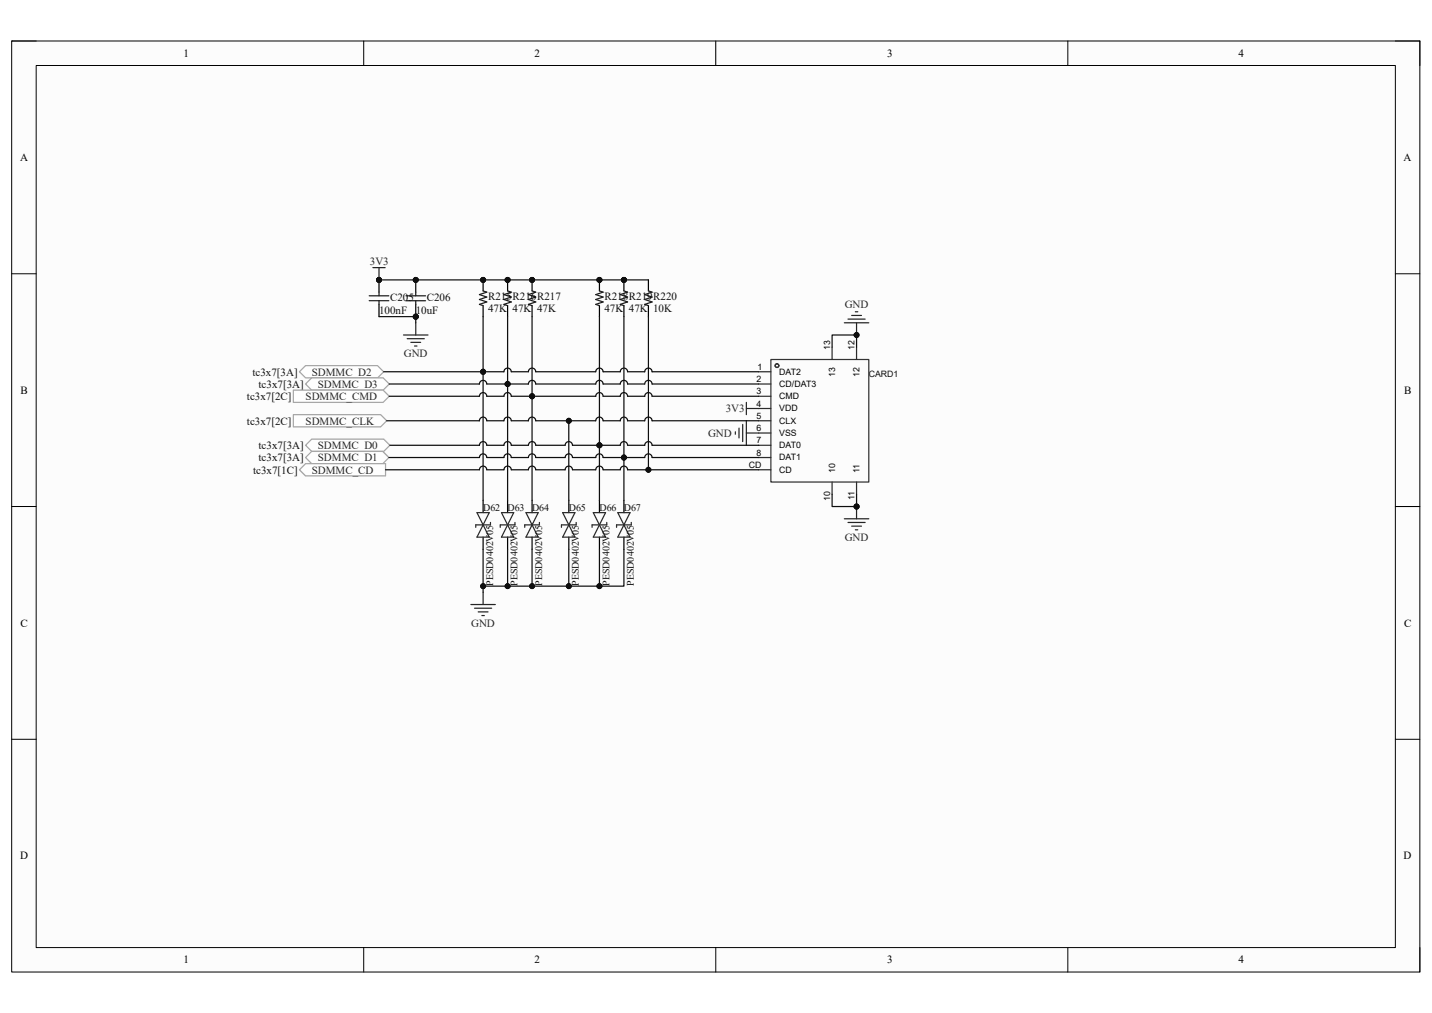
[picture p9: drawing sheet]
<svg xmlns="http://www.w3.org/2000/svg" width="297mm" height="210mm" viewBox="0 0 297 210" stroke-linecap="round" stroke-linejoin="round" font-family="sans-serif">
<path d="M2.4 8.5h292.1v193h-292.1z" fill-rule="evenodd" fill="#fcfcfc"/>
<path d="M2.4 8.5h292.1v193h-292.1z" fill="none" stroke="#000" stroke-width=".21"/>
<path d="M7.5 13.6h281.9v182.8h-281.9z" fill-rule="evenodd" fill="#fcfcfc"/>
<g fill="none" stroke="#000" stroke-width=".21">
<path d="M2.4 8.5h5.1M7.5 13.6h281.9v182.8h-281.9zM75.4 8.5v5.1M148.4 8.5v5.1M221.5 8.5v5.1M289.4 8.5h5.1v5.1M2.4 56.8h5.1M289.4 56.8h5.1M2.4 105h5.1M289.4 105h5.1M2.4 153.3h5.1M289.4 153.3h5.1"/>
<path d="M75.4 196.4v5.1M148.5 196.4v5.1M221.5 196.4v5.1M294.5 196.4v5.1"/>
</g>
<g fill="none" stroke="#303030" stroke-width=".25">
<path d="M159.9 74.5h20.3v25.4h-20.3z"/>
<circle cx="161.1" cy="75.8" r=".38"/>
</g>
<g fill="none" stroke="#292929" stroke-width=".25">
<path d="M157.3 77.1h2.6M157.3 79.6h2.6M172.6 72v2.5M177.7 72v2.5M157.3 82.1h2.6M157.3 84.7h2.6M157.3 87.2h2.6M157.3 89.8h2.6M157.3 92.3h2.6M157.3 94.8h2.6M157.3 97.4h2.6M172.6 99.9v2.6"/>
<path d="M177.7 99.9v2.6"/>
</g>
<path d="M175.1 107.5h5.1M175.9 108.3h3.5M176.6 109.1h2.1M177.4 109.8h.5M177.7 105v2.5" fill="none" stroke="#262626" stroke-width=".25"/>
<circle cx="177.7" cy="105" r=".51" fill="#0e0e0e"/>
<circle cx="177.7" cy="105" r=".51" fill="none" stroke="#0e0e0e" stroke-width=".21"/>
<path d="M175.1 66.9h5.1M175.9 66.2h3.5M176.6 65.4h2.1M177.4 64.6h.5M177.7 66.9v2.5" fill="none" stroke="#262626" stroke-width=".25"/>
<circle cx="177.7" cy="69.4" r=".51" fill="#0e0e0e"/>
<circle cx="177.7" cy="69.4" r=".51" fill="none" stroke="#0e0e0e" stroke-width=".21"/>
<path d="M152.5 89.5v.5M153.3 88.8v2M154 88v3.5M154.8 87.2v5.1M154.8 89.8h2.5" fill="none" stroke="#262626" stroke-width=".25"/>
<circle cx="110.4" cy="58" r=".51" fill="#0e0e0e"/>
<circle cx="110.4" cy="58" r=".51" fill="none" stroke="#0e0e0e" stroke-width=".21"/>
<path d="M110.4 58v2.3" fill="none" stroke="#000" stroke-width=".25"/>
<circle cx="110.4" cy="58" r=".51" fill="#0e0e0e"/>
<circle cx="110.4" cy="58" r=".51" fill="none" stroke="#0e0e0e" stroke-width=".21"/>
<path d="M110.4 63.4v2.2" fill="none" stroke="#000" stroke-width=".25"/>
<path d="M110.4 60.3l.7 .3-1.5 .5 1.5 .5-1.5 .5 1.5 .5-1.5 .5 .8 .3" fill="none" stroke="#1c1c1c" stroke-width=".25"/>
<circle cx="124.3" cy="58" r=".51" fill="#0e0e0e"/>
<circle cx="124.3" cy="58" r=".51" fill="none" stroke="#0e0e0e" stroke-width=".21"/>
<path d="M124.3 58v2.3" fill="none" stroke="#000" stroke-width=".25"/>
<circle cx="124.3" cy="58" r=".51" fill="#0e0e0e"/>
<circle cx="124.3" cy="58" r=".51" fill="none" stroke="#0e0e0e" stroke-width=".21"/>
<path d="M124.3 63.4v2.2" fill="none" stroke="#000" stroke-width=".25"/>
<path d="M124.3 60.3l.8 .3-1.5 .5 1.5 .5-1.5 .5 1.5 .5-1.5 .5 .7 .3" fill="none" stroke="#1c1c1c" stroke-width=".25"/>
<circle cx="129.4" cy="58" r=".51" fill="#0e0e0e"/>
<circle cx="129.4" cy="58" r=".51" fill="none" stroke="#0e0e0e" stroke-width=".21"/>
<path d="M129.4 58v2.3" fill="none" stroke="#000" stroke-width=".25"/>
<circle cx="129.4" cy="58" r=".51" fill="#0e0e0e"/>
<circle cx="129.4" cy="58" r=".51" fill="none" stroke="#0e0e0e" stroke-width=".21"/>
<path d="M129.4 63.4v2.2" fill="none" stroke="#000" stroke-width=".25"/>
<path d="M129.4 60.3l.8 .3-1.6 .5 1.6 .5-1.6 .5 1.6 .5-1.6 .5 .8 .3" fill="none" stroke="#1c1c1c" stroke-width=".25"/>
<circle cx="105.3" cy="58" r=".51" fill="#0e0e0e"/>
<circle cx="105.3" cy="58" r=".51" fill="none" stroke="#0e0e0e" stroke-width=".21"/>
<path d="M105.3 58v2.3" fill="none" stroke="#000" stroke-width=".25"/>
<circle cx="105.3" cy="58" r=".51" fill="#0e0e0e"/>
<circle cx="105.3" cy="58" r=".51" fill="none" stroke="#0e0e0e" stroke-width=".21"/>
<path d="M105.3 63.4v2.2" fill="none" stroke="#000" stroke-width=".25"/>
<path d="M105.3 60.3l.7 .3-1.5 .5 1.5 .5-1.5 .5 1.5 .5-1.5 .5 .8 .3" fill="none" stroke="#1c1c1c" stroke-width=".25"/>
<path d="M77.3 55.5h2.6M78.6 55.5v2.5M154.8 83.4v2.6M154.8 84.7h2.5" fill="none" stroke="#262626" stroke-width=".25"/>
<circle cx="78.6" cy="58" r=".51" fill="#0e0e0e"/>
<circle cx="78.6" cy="58" r=".51" fill="none" stroke="#0e0e0e" stroke-width=".21"/>
<circle cx="86.2" cy="65.6" r=".51" fill="#0e0e0e"/>
<circle cx="86.2" cy="65.6" r=".51" fill="none" stroke="#0e0e0e" stroke-width=".21"/>
<circle cx="86.2" cy="58" r=".51" fill="#0e0e0e"/>
<circle cx="86.2" cy="58" r=".51" fill="none" stroke="#0e0e0e" stroke-width=".21"/>
<path d="M86.2 63.1v2.5" fill="none" stroke="#000" stroke-width=".25"/>
<circle cx="86.2" cy="65.6" r=".51" fill="#0e0e0e"/>
<circle cx="86.2" cy="65.6" r=".51" fill="none" stroke="#0e0e0e" stroke-width=".21"/>
<path d="M86.2 58v2.6" fill="none" stroke="#000" stroke-width=".25"/>
<circle cx="86.2" cy="58" r=".51" fill="#0e0e0e"/>
<circle cx="86.2" cy="58" r=".51" fill="none" stroke="#0e0e0e" stroke-width=".21"/>
<path d="M84.2 61.3h4.1M84.2 62.3h4.1M86.2 60.6v.7M86.2 62.3v.8" fill="none" stroke="#1c1c1c" stroke-width=".25"/>
<path d="M83.7 69.4h5.1M84.4 70.2h3.6M85.2 71h2M86 71.7h.5M86.2 66.9v2.6" fill="none" stroke="#262626" stroke-width=".25"/>
<circle cx="100.2" cy="58" r=".51" fill="#0e0e0e"/>
<circle cx="100.2" cy="58" r=".51" fill="none" stroke="#0e0e0e" stroke-width=".21"/>
<path d="M100.2 58v2.3" fill="none" stroke="#000" stroke-width=".25"/>
<circle cx="100.2" cy="58" r=".51" fill="#0e0e0e"/>
<circle cx="100.2" cy="58" r=".51" fill="none" stroke="#0e0e0e" stroke-width=".21"/>
<path d="M100.2 63.4v2.2M100.2 103.7v2.6M100.2 111.4v2.5" fill="none" stroke="#000" stroke-width=".25"/>
<path d="M100.2 60.3l.8 .3-1.6 .5 1.6 .5-1.6 .5 1.6 .5-1.6 .5 .8 .3" fill="none" stroke="#1c1c1c" stroke-width=".25"/>
<path d="M98.9 106.3h2.6l-2.6 5.1h2.6zM101.7 108.3v.5h-3v.5" fill="none" stroke="#292929" stroke-width=".25"/>
<circle cx="78.6" cy="58" r=".51" fill="#0e0e0e"/>
<circle cx="78.6" cy="58" r=".51" fill="none" stroke="#0e0e0e" stroke-width=".21"/>
<path d="M78.6 58v2.6M78.6 63.1v2.5" fill="none" stroke="#000" stroke-width=".25"/>
<circle cx="78.6" cy="58" r=".51" fill="#0e0e0e"/>
<circle cx="78.6" cy="58" r=".51" fill="none" stroke="#0e0e0e" stroke-width=".21"/>
<path d="M76.6 61.3h4M76.6 62.3h4M78.6 60.6v.7M78.6 62.3v.8" fill="none" stroke="#1c1c1c" stroke-width=".25"/>
<path d="M60.8 86h18.1l1.3 1.2-1.3 1.3h-18.1z" fill-rule="evenodd" fill="#fefefe"/>
<path d="M60.8 86h18.1l1.3 1.2-1.3 1.3h-18.1z" fill="none" stroke="#a6a6a6" stroke-width=".25"/>
<path d="M134.5 58v2.3M134.5 63.4v2.2" fill="none" stroke="#000" stroke-width=".25"/>
<path d="M134.5 60.3l.7 .3-1.5 .5 1.5 .5-1.5 .5 1.5 .5-1.5 .5 .8 .3" fill="none" stroke="#1c1c1c" stroke-width=".25"/>
<path d="M62.1 77.1l1.3-1.3h14.9l1.3 1.3-1.3 1.2h-14.9z" fill-rule="evenodd" fill="#fefefe"/>
<path d="M62.1 77.1l1.3-1.3h14.9l1.3 1.3-1.3 1.2h-14.9z" fill="none" stroke="#a6a6a6" stroke-width=".25"/>
<path d="M64.6 78.3h14.9l1.2 1.3-1.2 1.3h-14.9l-1.2-1.3z" fill-rule="evenodd" fill="#fefefe"/>
<path d="M63.4 79.6l1.2-1.3h14.9l1.2 1.3-1.2 1.3h-14.9z" fill="none" stroke="#a6a6a6" stroke-width=".25"/>
<path d="M60.8 80.9h18.7l1.2 1.2-1.2 1.3h-18.7z" fill-rule="evenodd" fill="#fefefe"/>
<path d="M60.8 80.9h18.7l1.2 1.2-1.2 1.3h-18.7z" fill="none" stroke="#a6a6a6" stroke-width=".25"/>
<path d="M63.4 92.3l1.2-1.3h15l1.3 1.3-1.3 1.3h-15z" fill-rule="evenodd" fill="#fefefe"/>
<path d="M63.4 92.3l1.2-1.3h15l1.3 1.3-1.3 1.3h-15z" fill="none" stroke="#a6a6a6" stroke-width=".25"/>
<path d="M63.4 94.8l1.2-1.2h14.8l1.3 1.2-1.3 1.3h-14.8z" fill-rule="evenodd" fill="#fefefe"/>
<path d="M63.4 94.8l1.2-1.2h14.8l1.3 1.2-1.3 1.3h-14.8z" fill="none" stroke="#a6a6a6" stroke-width=".25"/>
<path d="M62.1 97.4l1.3-1.3h16.6v2.6h-16.6z" fill-rule="evenodd" fill="#fefefe"/>
<path d="M62.1 97.4l1.3-1.3h16.6v2.6h-16.6z" fill="none" stroke="#a6a6a6" stroke-width=".25"/>
<path d="M97.7 125.3h5M98.4 126.1h3.6M99.2 126.8h2M99.9 127.6h.6M100.2 122.8v2.5" fill="none" stroke="#262626" stroke-width=".25"/>
<path d="M105.3 103.7v2.6M105.3 111.4v2.5M110.4 103.7v2.6M110.4 111.4v2.5M118 103.7v2.6M118 111.4v2.5M124.3 103.7v2.6M124.3 111.4v2.5M129.4 103.7v2.6M129.4 111.4v2.5" fill="none" stroke="#000" stroke-width=".25"/>
<path d="M104 106.3h2.5l-2.5 5.1h2.5zM106.8 108.3v.5h-3v.5M109.1 106.3l2.5 5.1h-2.5l2.5-5.1zM111.9 108.3v.5h-3.1v.5M116.7 106.3h2.5l-2.5 5.1h2.5zM119.5 108.3v.5h-3.1v.5M123.1 106.3h2.5l-2.5 5.1h2.5zM125.8 108.3v.5h-3v.5M128.1 106.3h2.6l-2.6 5.1h2.6zM130.9 108.3v.5h-3v.5" fill="none" stroke="#292929" stroke-width=".25"/>
<path d="M172.6 102.5v2.5h5.1" fill="none" stroke="#0e0e0e" stroke-width=".25"/>
<circle cx="177.7" cy="105" r=".51" fill="#0e0e0e"/>
<circle cx="177.7" cy="105" r=".51" fill="none" stroke="#0e0e0e" stroke-width=".21"/>
<path d="M177.7 102.5v2.5" fill="none" stroke="#0e0e0e" stroke-width=".25"/>
<circle cx="177.7" cy="105" r=".51" fill="#0e0e0e"/>
<circle cx="177.7" cy="105" r=".51" fill="none" stroke="#0e0e0e" stroke-width=".21"/>
<path d="M172.6 72v-2.6h5.1v2.6" fill="none" stroke="#0e0e0e" stroke-width=".25"/>
<circle cx="177.7" cy="69.4" r=".51" fill="#0e0e0e"/>
<circle cx="177.7" cy="69.4" r=".51" fill="none" stroke="#0e0e0e" stroke-width=".21"/>
<path d="M86.2 65.6v1.3" fill="none" stroke="#0e0e0e" stroke-width=".25"/>
<circle cx="86.2" cy="65.6" r=".51" fill="#0e0e0e"/>
<circle cx="86.2" cy="65.6" r=".51" fill="none" stroke="#0e0e0e" stroke-width=".21"/>
<path d="M78.6 65.6h7.6" fill="none" stroke="#0e0e0e" stroke-width=".25"/>
<circle cx="86.2" cy="65.6" r=".51" fill="#0e0e0e"/>
<circle cx="86.2" cy="65.6" r=".51" fill="none" stroke="#0e0e0e" stroke-width=".21"/>
<path d="M100.2 65.6v11.5" fill="none" stroke="#0e0e0e" stroke-width=".25"/>
<circle cx="100.2" cy="77.1" r=".51" fill="#0e0e0e"/>
<circle cx="100.2" cy="77.1" r=".51" fill="none" stroke="#0e0e0e" stroke-width=".21"/>
<path d="M100.2 77.1v26.6" fill="none" stroke="#0e0e0e" stroke-width=".25"/>
<circle cx="100.2" cy="77.1" r=".51" fill="#0e0e0e"/>
<circle cx="100.2" cy="77.1" r=".51" fill="none" stroke="#0e0e0e" stroke-width=".21"/>
<path d="M105.3 65.6v14" fill="none" stroke="#0e0e0e" stroke-width=".25"/>
<circle cx="105.3" cy="79.6" r=".51" fill="#0e0e0e"/>
<circle cx="105.3" cy="79.6" r=".51" fill="none" stroke="#0e0e0e" stroke-width=".21"/>
<path d="M105.3 113.9v7.6h-5.1v1.3" fill="none" stroke="#0e0e0e" stroke-width=".25"/>
<circle cx="100.2" cy="121.5" r=".51" fill="#0e0e0e"/>
<circle cx="100.2" cy="121.5" r=".51" fill="none" stroke="#0e0e0e" stroke-width=".21"/>
<circle cx="105.3" cy="121.5" r=".51" fill="#0e0e0e"/>
<circle cx="105.3" cy="121.5" r=".51" fill="none" stroke="#0e0e0e" stroke-width=".21"/>
<path d="M105.3 79.6v24.1" fill="none" stroke="#0e0e0e" stroke-width=".25"/>
<circle cx="105.3" cy="79.6" r=".51" fill="#0e0e0e"/>
<circle cx="105.3" cy="79.6" r=".51" fill="none" stroke="#0e0e0e" stroke-width=".21"/>
<path d="M110.4 65.6v16.5" fill="none" stroke="#0e0e0e" stroke-width=".25"/>
<circle cx="110.4" cy="82.1" r=".51" fill="#0e0e0e"/>
<circle cx="110.4" cy="82.1" r=".51" fill="none" stroke="#0e0e0e" stroke-width=".21"/>
<path d="M110.4 82.1v21.6" fill="none" stroke="#0e0e0e" stroke-width=".25"/>
<circle cx="110.4" cy="82.1" r=".51" fill="#0e0e0e"/>
<circle cx="110.4" cy="82.1" r=".51" fill="none" stroke="#0e0e0e" stroke-width=".21"/>
<path d="M110.4 113.9v7.6h-5.1" fill="none" stroke="#0e0e0e" stroke-width=".25"/>
<circle cx="105.3" cy="121.5" r=".51" fill="#0e0e0e"/>
<circle cx="105.3" cy="121.5" r=".51" fill="none" stroke="#0e0e0e" stroke-width=".21"/>
<circle cx="110.4" cy="121.5" r=".51" fill="#0e0e0e"/>
<circle cx="110.4" cy="121.5" r=".51" fill="none" stroke="#0e0e0e" stroke-width=".21"/>
<path d="M118 113.9v7.6h-7.6" fill="none" stroke="#0e0e0e" stroke-width=".25"/>
<circle cx="110.4" cy="121.5" r=".51" fill="#0e0e0e"/>
<circle cx="110.4" cy="121.5" r=".51" fill="none" stroke="#0e0e0e" stroke-width=".21"/>
<circle cx="118" cy="121.5" r=".51" fill="#0e0e0e"/>
<circle cx="118" cy="121.5" r=".51" fill="none" stroke="#0e0e0e" stroke-width=".21"/>
<path d="M118 87.2v16.5" fill="none" stroke="#0e0e0e" stroke-width=".25"/>
<circle cx="118" cy="87.2" r=".51" fill="#0e0e0e"/>
<circle cx="118" cy="87.2" r=".51" fill="none" stroke="#0e0e0e" stroke-width=".21"/>
<path d="M100.2 113.9v7.6" fill="none" stroke="#0e0e0e" stroke-width=".25"/>
<circle cx="100.2" cy="121.5" r=".51" fill="#0e0e0e"/>
<circle cx="100.2" cy="121.5" r=".51" fill="none" stroke="#0e0e0e" stroke-width=".21"/>
<path d="M124.3 65.6v26.7" fill="none" stroke="#0e0e0e" stroke-width=".25"/>
<circle cx="124.3" cy="92.3" r=".51" fill="#0e0e0e"/>
<circle cx="124.3" cy="92.3" r=".51" fill="none" stroke="#0e0e0e" stroke-width=".21"/>
<path d="M129.4 65.6v29.2" fill="none" stroke="#0e0e0e" stroke-width=".25"/>
<circle cx="129.4" cy="94.8" r=".51" fill="#0e0e0e"/>
<circle cx="129.4" cy="94.8" r=".51" fill="none" stroke="#0e0e0e" stroke-width=".21"/>
<path d="M134.5 65.6v31.8" fill="none" stroke="#0e0e0e" stroke-width=".25"/>
<circle cx="134.5" cy="97.4" r=".51" fill="#0e0e0e"/>
<circle cx="134.5" cy="97.4" r=".51" fill="none" stroke="#0e0e0e" stroke-width=".21"/>
<path d="M129.4 58h5.1" fill="none" stroke="#0e0e0e" stroke-width=".25"/>
<circle cx="129.4" cy="58" r=".51" fill="#0e0e0e"/>
<circle cx="129.4" cy="58" r=".51" fill="none" stroke="#0e0e0e" stroke-width=".21"/>
<path d="M124.3 92.3v11.4" fill="none" stroke="#0e0e0e" stroke-width=".25"/>
<circle cx="124.3" cy="92.3" r=".51" fill="#0e0e0e"/>
<circle cx="124.3" cy="92.3" r=".51" fill="none" stroke="#0e0e0e" stroke-width=".21"/>
<path d="M129.4 94.8v8.9" fill="none" stroke="#0e0e0e" stroke-width=".25"/>
<circle cx="129.4" cy="94.8" r=".51" fill="#0e0e0e"/>
<circle cx="129.4" cy="94.8" r=".51" fill="none" stroke="#0e0e0e" stroke-width=".21"/>
<path d="M129.4 113.9v7.6h-11.4" fill="none" stroke="#0e0e0e" stroke-width=".25"/>
<circle cx="118" cy="121.5" r=".51" fill="#0e0e0e"/>
<circle cx="118" cy="121.5" r=".51" fill="none" stroke="#0e0e0e" stroke-width=".21"/>
<circle cx="124.3" cy="121.5" r=".51" fill="#0e0e0e"/>
<circle cx="124.3" cy="121.5" r=".51" fill="none" stroke="#0e0e0e" stroke-width=".21"/>
<path d="M124.3 113.9v7.6" fill="none" stroke="#0e0e0e" stroke-width=".25"/>
<circle cx="124.3" cy="121.5" r=".51" fill="#0e0e0e"/>
<circle cx="124.3" cy="121.5" r=".51" fill="none" stroke="#0e0e0e" stroke-width=".21"/>
<path d="M80.8 79.6h18.6a.76 .76 0 0 1 .8-.8 .76 .76 0 0 1 .8 .8h8.6a.76 .76 0 0 1 .8-.8 .76 .76 0 0 1 .7 .8h12.5a.76 .76 0 0 1 .7-.8 .76 .76 0 0 1 .8 .8h3.5a.76 .76 0 0 1 .8-.8 .76 .76 0 0 1 .8 .8h3.5a.76 .76 0 0 1 .8-.8 .76 .76 0 0 1 .7 .8h22.1" fill="none" stroke="#0e0e0e" stroke-width=".25"/>
<circle cx="105.3" cy="79.6" r=".51" fill="#0e0e0e"/>
<circle cx="105.3" cy="79.6" r=".51" fill="none" stroke="#0e0e0e" stroke-width=".21"/>
<path d="M80.7 82.1h18.7a.76 .76 0 0 1 .8-.7 .76 .76 0 0 1 .8 .7h3.5a.76 .76 0 0 1 .8-.7 .76 .76 0 0 1 .7 .7h17.6a.76 .76 0 0 1 .7-.7 .76 .76 0 0 1 .8 .7h3.5a.76 .76 0 0 1 .8-.7 .76 .76 0 0 1 .8 .7h3.5a.76 .76 0 0 1 .8-.7 .76 .76 0 0 1 .7 .7h22.1" fill="none" stroke="#0e0e0e" stroke-width=".25"/>
<circle cx="110.4" cy="82.1" r=".51" fill="#0e0e0e"/>
<circle cx="110.4" cy="82.1" r=".51" fill="none" stroke="#0e0e0e" stroke-width=".21"/>
<path d="M80.9 92.3h18.5a.76 .76 0 0 1 .8-.8 .76 .76 0 0 1 .8 .8h3.5a.76 .76 0 0 1 .8-.8 .76 .76 0 0 1 .7 .8h3.6a.76 .76 0 0 1 .8-.8 .76 .76 0 0 1 .7 .8h6.1a.76 .76 0 0 1 .8-.8 .76 .76 0 0 1 .7 .8h9.9a.76 .76 0 0 1 .8-.8 .76 .76 0 0 1 .8 .8h3.5a.76 .76 0 0 1 .8-.8 .76 .76 0 0 1 .7 .8h22.1" fill="none" stroke="#0e0e0e" stroke-width=".25"/>
<circle cx="124.3" cy="92.3" r=".51" fill="#0e0e0e"/>
<circle cx="124.3" cy="92.3" r=".51" fill="none" stroke="#0e0e0e" stroke-width=".21"/>
<path d="M80.7 94.8h18.7a.76 .76 0 0 1 .8-.7 .76 .76 0 0 1 .8 .7h3.5a.76 .76 0 0 1 .8-.7 .76 .76 0 0 1 .7 .7h3.6a.76 .76 0 0 1 .8-.7 .76 .76 0 0 1 .7 .7h6.1a.76 .76 0 0 1 .8-.7 .76 .76 0 0 1 .7 .7h4.9a.76 .76 0 0 1 .7-.7 .76 .76 0 0 1 .8 .7h8.6a.76 .76 0 0 1 .8-.7 .76 .76 0 0 1 .7 .7h22.1" fill="none" stroke="#0e0e0e" stroke-width=".25"/>
<circle cx="129.4" cy="94.8" r=".51" fill="#0e0e0e"/>
<circle cx="129.4" cy="94.8" r=".51" fill="none" stroke="#0e0e0e" stroke-width=".21"/>
<path d="M80 97.4h19.4a.76 .76 0 0 1 .8-.8 .76 .76 0 0 1 .8 .8h3.5a.76 .76 0 0 1 .8-.8 .76 .76 0 0 1 .7 .8h3.6a.76 .76 0 0 1 .8-.8 .76 .76 0 0 1 .7 .8h6.1a.76 .76 0 0 1 .8-.8 .76 .76 0 0 1 .7 .8h4.9a.76 .76 0 0 1 .7-.8 .76 .76 0 0 1 .8 .8h3.5a.76 .76 0 0 1 .8-.8 .76 .76 0 0 1 .8 .8h27.1" fill="none" stroke="#0e0e0e" stroke-width=".25"/>
<circle cx="134.5" cy="97.4" r=".51" fill="#0e0e0e"/>
<circle cx="134.5" cy="97.4" r=".51" fill="none" stroke="#0e0e0e" stroke-width=".21"/>
<path d="M80.2 87.2h19.2a.76 .76 0 0 1 .8-.7 .76 .76 0 0 1 .8 .7h3.5a.76 .76 0 0 1 .8-.7 .76 .76 0 0 1 .7 .7h3.6a.76 .76 0 0 1 .8-.7 .76 .76 0 0 1 .7 .7h12.5a.76 .76 0 0 1 .7-.7 .76 .76 0 0 1 .8 .7h3.5a.76 .76 0 0 1 .8-.7 .76 .76 0 0 1 .8 .7h3.5a.76 .76 0 0 1 .8-.7 .76 .76 0 0 1 .7 .7h22.1" fill="none" stroke="#0e0e0e" stroke-width=".25"/>
<circle cx="118" cy="87.2" r=".51" fill="#0e0e0e"/>
<circle cx="118" cy="87.2" r=".51" fill="none" stroke="#0e0e0e" stroke-width=".21"/>
<path d="M79.6 77.1h24.9a.76 .76 0 0 1 .8-.8 .76 .76 0 0 1 .7 .8h3.6a.76 .76 0 0 1 .8-.8 .76 .76 0 0 1 .7 .8h12.5a.76 .76 0 0 1 .7-.8 .76 .76 0 0 1 .8 .8h3.5a.76 .76 0 0 1 .8-.8 .76 .76 0 0 1 .8 .8h3.5a.76 .76 0 0 1 .8-.8 .76 .76 0 0 1 .7 .8h22.1" fill="none" stroke="#0e0e0e" stroke-width=".25"/>
<circle cx="100.2" cy="77.1" r=".51" fill="#0e0e0e"/>
<circle cx="100.2" cy="77.1" r=".51" fill="none" stroke="#0e0e0e" stroke-width=".21"/>
<path d="M78.6 58h50.8" fill="none" stroke="#0e0e0e" stroke-width=".25"/>
<circle cx="78.6" cy="58" r=".51" fill="#0e0e0e"/>
<circle cx="78.6" cy="58" r=".51" fill="none" stroke="#0e0e0e" stroke-width=".21"/>
<circle cx="86.2" cy="58" r=".51" fill="#0e0e0e"/>
<circle cx="86.2" cy="58" r=".51" fill="none" stroke="#0e0e0e" stroke-width=".21"/>
<circle cx="100.2" cy="58" r=".51" fill="#0e0e0e"/>
<circle cx="100.2" cy="58" r=".51" fill="none" stroke="#0e0e0e" stroke-width=".21"/>
<circle cx="105.3" cy="58" r=".51" fill="#0e0e0e"/>
<circle cx="105.3" cy="58" r=".51" fill="none" stroke="#0e0e0e" stroke-width=".21"/>
<circle cx="110.4" cy="58" r=".51" fill="#0e0e0e"/>
<circle cx="110.4" cy="58" r=".51" fill="none" stroke="#0e0e0e" stroke-width=".21"/>
<circle cx="124.3" cy="58" r=".51" fill="#0e0e0e"/>
<circle cx="124.3" cy="58" r=".51" fill="none" stroke="#0e0e0e" stroke-width=".21"/>
<circle cx="129.4" cy="58" r=".51" fill="#0e0e0e"/>
<circle cx="129.4" cy="58" r=".51" fill="none" stroke="#0e0e0e" stroke-width=".21"/>
<g font-size="2.3">
<text x="38.1" y="11.8">1</text>
<text x="110.9" y="11.8">2</text>
<text x="184" y="11.8">3</text>
<text x="256.9" y="11.8">4</text>
<text x="4.1" y="33.4">A</text>
<text x="291.1" y="33.4">A</text>
<text x="4.2" y="81.7">B</text>
<text x="291.2" y="81.7">B</text>
<text x="4.2" y="129.9">C</text>
<text x="291.2" y="129.9">C</text>
<text x="4.1" y="178.1">D</text>
<text x="291.1" y="178.1">D</text>
<text x="38.1" y="199.7">1</text>
<text x="110.9" y="199.7">2</text>
<text x="184" y="199.7">3</text>
<text x="256.9" y="199.7">4</text>
</g>
<g font-size="2.3" fill="#262626">
<text x="76.7" y="55">3V3</text>
<text x="175.2" y="63.9">GND</text>
<text x="64.6" y="77.9">SDMMC_D2</text>
<text x="83.8" y="74">GND</text>
<text x="63.4" y="82.9">SDMMC_CMD</text>
<text x="65.9" y="80.4">SDMMC_D3</text>
<text x="63.4" y="88">SDMMC_CLK</text>
<text x="150.5" y="85.5">3V3</text>
<text x="65.9" y="93.1">SDMMC_D0</text>
<text x="65.9" y="95.6">SDMMC_D1</text>
<text x="146.9" y="90.6">GND</text>
<text x="64.6" y="98.2">SDMMC_CD</text>
<text x="175.2" y="112.1">GND</text>
<text x="97.7" y="129.9">GND</text>
</g>
<g font-size="2.3" fill="#0e0e0e">
<text x="78.6" y="65.2">100nF</text>
<text x="80.9" y="62.4">C205</text>
<text x="86.2" y="65.2">10uF</text>
<text x="88.5" y="62.4">C206</text>
<text x="101.2" y="62.1">R215R216R217</text>
<text x="101.2" y="64.6">47K</text>
<text x="106.3" y="64.6">47K</text>
<text x="111.4" y="64.6">47K</text>
<text x="125.3" y="62.1">R218R219R220</text>
<text x="125.3" y="64.6">47K</text>
<text x="130.4" y="64.6">47K</text>
<text x="135.5" y="64.6">10K</text>
<text x="52.4" y="77.9">tc3x7[3A]</text>
<text x="51.2" y="82.9">tc3x7[2C]</text>
<text x="53.6" y="80.4">tc3x7[3A]</text>
<text x="51.2" y="88">tc3x7[2C]</text>
<text x="53.6" y="93.1">tc3x7[3A]</text>
<text x="53.6" y="95.6">tc3x7[3A]</text>
<text x="52.5" y="98.2">tc3x7[1C]</text>
</g>
<g font-size="2.1" fill="#0e0e0e">
<text x="100.2" y="105.8">D62</text>
<text x="105.3" y="105.8">D63</text>
<text x="110.4" y="105.8">D64</text>
<text x="118" y="105.8">D65</text>
<text x="124.3" y="105.8">D66</text>
<text x="129.4" y="105.8">D67</text>
<text x="102.3" y="121.5" transform="rotate(-90 102.3 121.5)">PESD0402V05</text>
<text x="107.4" y="121.5" transform="rotate(-90 107.4 121.5)">PESD0402V05</text>
<text x="112.4" y="121.5" transform="rotate(-90 112.4 121.5)">PESD0402V05</text>
<text x="120.1" y="121.5" transform="rotate(-90 120.1 121.5)">PESD0402V05</text>
<text x="126.4" y="121.5" transform="rotate(-90 126.4 121.5)">PESD0402V05</text>
<text x="131.5" y="121.5" transform="rotate(-90 131.5 121.5)">PESD0402V05</text>
</g>
<g font-size="1.8">
<text x="157.1" y="76.7">1</text>
<text x="161.6" y="77.7">DAT2</text>
<text x="172.2" y="72.5" transform="rotate(-90 172.2 72.5)">13</text>
<text x="177.2" y="72.5" transform="rotate(-90 177.2 72.5)">12</text>
<text x="156.9" y="81.7">3</text>
<text x="156.9" y="79.2">2</text>
<text x="161.6" y="80.2">CD/DAT3</text>
<text x="161.6" y="82.8">CMD</text>
<text x="173.2" y="78.2" transform="rotate(-90 173.2 78.2)">13</text>
<text x="178.3" y="78.2" transform="rotate(-90 178.3 78.2)">12</text>
<text x="156.9" y="86.8">5</text>
<text x="156.9" y="89.4">6</text>
<text x="156.9" y="84.3">4</text>
<text x="161.6" y="85.3">VDD</text>
<text x="161.6" y="87.8">CLX</text>
<text x="156.9" y="91.9">7</text>
<text x="156.9" y="94.4">8</text>
<text x="161.6" y="90.4">VSS</text>
<text x="161.6" y="92.9">DAT0</text>
<text x="161.6" y="95.5">DAT1</text>
<text x="155.3" y="97">CD</text>
<text x="161.6" y="98">CD</text>
<text x="173.2" y="98.1" transform="rotate(-90 173.2 98.1)">10</text>
<text x="178.3" y="98.1" transform="rotate(-90 178.3 98.1)">11</text>
<text x="172.2" y="103.9" transform="rotate(-90 172.2 103.9)">10</text>
<text x="177.2" y="103.6" transform="rotate(-90 177.2 103.6)">11</text>
</g>
<text font-size="1.8" fill="#0e0e0e" x="180.2" y="78.2">CARD1</text>
</svg>
